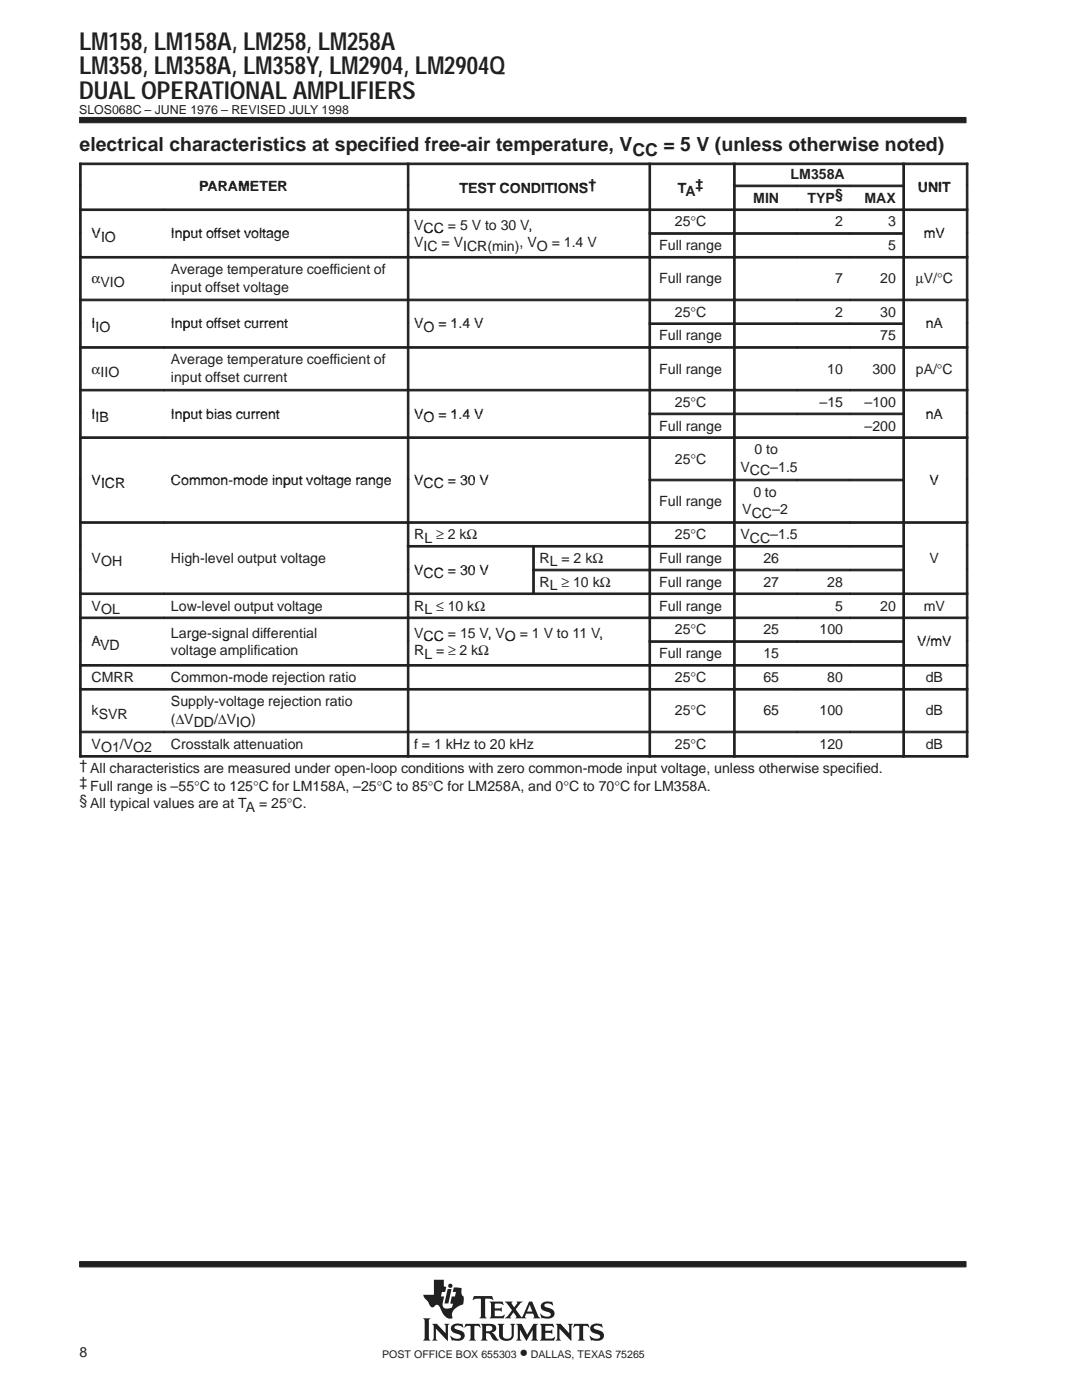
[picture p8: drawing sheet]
<svg xmlns="http://www.w3.org/2000/svg" width="216mm" height="279mm" viewBox="0 0 216 279" stroke-linecap="round" stroke-linejoin="round" font-family="sans-serif">
<g fill="#231f20" stroke="#231f20" stroke-width=".2">
<path d="M15.9 23.4h176.9v1.1h-176.9z" fill-rule="evenodd"/>
<path d="M15.9 251.8h176.9v1h-176.9z" fill-rule="evenodd"/>
</g>
<g fill="#231f20">
<path d="M89.3 257.3h.8l-.6 2.8h-.8z"/>
<path d="M95.9 264.2h2.1a.85 .85 0 0 1 1 .8 .85 .85 0 0 1-.9 .9l.4 .3 .7 1 .4 .2-.2 .1a1.11 1.11 0 0 1-1.4-.9l-.3-.4-.7-.1v1l.3 .4h-1.4l.3-.5v-2.3z" fill-rule="evenodd"/>
<path d="M100.7 259.8h1.6l-.2 .4 .5 .7 .6-.8-.1-.3h1.2l-.5 .3-.9 1.2 1 1.5a.22 .22 0 0 0 .3 0 .22 .22 0 0 0 .1-.2l1.3-2.8h.6l1.2 2.8 .4 .5-1.4-.1a.24 .24 0 0 0 .2-.1 .24 .24 0 0 0 0-.3l-.2-.4h-1.4l-.3 .6 .3 .3h-2.2l.2-.4-.5-.8-.7 .9 .2 .3h-1.3l.5-.4 1-1.2z" fill-rule="evenodd"/>
<path d="M118 264.5a2.12 2.12 0 0 1 1.9-.2l.1-.2 .3 .8-.8-.3h-.7a.35 .35 0 0 0-.3 .2 .35 .35 0 0 0 .2 .4l.5 .2a1.16 1.16 0 0 1 1.2 1.6 1.23 1.23 0 0 1-1.1 .6l-1.1-.1-.2 .1-.4-1 .9 .5 .7 .1a.47 .47 0 0 0 .6-.5 .47 .47 0 0 0-.6-.4 1.29 1.29 0 0 1-1.4-1.5z" fill-rule="evenodd"/>
<path d="M114.6 264.2h2.8l.2 .8-.5-.4h-.6l-.1 .1v2.4l.3 .4h-1.4l.3-.4v-2.4l-.1-.1h-.6l-.6 .4z" fill-rule="evenodd"/>
<path d="M107.7 264.2h2.6l.2 .8-.6-.4-1.1 .1v.9h1l.4-.3v.9l-.3-.2h-1.1v1.1h1.4l.5-.3-.2 .7h-2.8l.3-.5v-2.3z" fill-rule="evenodd"/>
<path d="M110.9 264.2h1l1.7 1.9v-1.5l-.3-.4h1l-.3 .4v3l-2.4-2.4v1.9l.3 .4h-1l.3-.4v-2.5z" fill-rule="evenodd"/>
<path d="M103 264.2h1.1l1.1 2.2 1.2-2.2h.9l-.3 .4v2.5l.4 .4h-1.4l.3-.4v-1.7l-1.3 2.2-1.3-2.3v1.8l.4 .4h-1.1l.3-.5v-2.3z" fill-rule="evenodd"/>
<path d="M90.2 264.5a2.17 2.17 0 0 1 1.9-.2l.1-.2 .3 .8-.8-.3h-.7a.36 .36 0 0 0-.3 .4 .36 .36 0 0 0 .4 .3l.3 .1a1.19 1.19 0 0 1 1.3 1.5l-.1 .1a1.23 1.23 0 0 1-1.1 .6l-1.1-.1-.2 .1-.4-1h.1a1.37 1.37 0 0 0 2.1 .2 .6 .6 0 0 0-.8-.6 1.08 1.08 0 0 1-1-.5 1.08 1.08 0 0 1 0-1.1z" fill-rule="evenodd"/>
<path d="M92.9 264.2h2.8l.2 .8-.5-.4h-.6l-.1 .1v2.4l.3 .4h-1.4l.2-.2 .1-.3v-2.3l-.7-.1-.6 .4z" fill-rule="evenodd"/>
<path d="M99.3 264.2h1.3l-.3 .3 .1 2.2 .2 .4 .8 .1a.73 .73 0 0 0 .7-.8v-1.9l-.3-.3h1l-.3 .3v2a1.56 1.56 0 0 1-1.3 1.1 1.56 1.56 0 0 1-1.5-.6l-.1-2.5z" fill-rule="evenodd"/>
<path d="M86.2 264.2h1l1.7 1.9v-1.5l-.3-.4h1.1l-.3 .3v3.1l-2.4-2.4v1.9l.3 .4h-1.1l.3-.5v-2.3z" fill-rule="evenodd"/>
<path d="M84.4 263.1h1.5l-.3 .3v3.8l.3 .3h-1.5l.3-.5v-3.4z" fill-rule="evenodd"/>
<path d="M94.6 258.7h3.6l.2 .8-.7-.3-.9 .1v3.4l.3 .4h-1.4l.3-.4v-3.4l-1-.1-.7 .2z" fill-rule="evenodd"/>
<path d="M97.7 259.8h2.6l.2 .7-.7-.3h-1.1v.9h1.1l.3-.2v.9l-.3-.2-1.1-.1v1.1l.1 .1h1.3l.5-.4 .1 .1-.2 .7h-2.8l.3-.6v-2.2z" fill-rule="evenodd"/>
<path d="M108.1 260.2l.1-.1a1.87 1.87 0 0 1 1.4-.3l.4 .1 .2-.2 .2 .8-1.1-.4a.44 .44 0 0 0-.7 .4 .44 .44 0 0 0 .6 .4 1.34 1.34 0 0 1 1.4 1.4 1.13 1.13 0 0 1-1.1 .9l-.8-.1a.37 .37 0 0 0-.6 .1l-.3-1 .1-.1 .6 .5 .8 .2a.47 .47 0 0 0 .6-.5 .47 .47 0 0 0-.5-.5h-.2a1.11 1.11 0 0 1-1.2-1.6z" fill-rule="evenodd"/>
<path d="M86.6 255.4h2v1.3l.4 .2-.2 .9h-.6l-.2 .9h.6l-.2 1.1a1.11 1.11 0 0 0 .3 1.3l.6 .1 .9-.3 .2-.7-.5-.1 .2-1.4h.7l.2-.9h-.7l.3-.9 1.5 .2v.9l.1 .5 .3 .2v1a.54 .54 0 0 1-.4 .7l-.4 .2a2.35 2.35 0 0 0-1.5 1.6v.4a.29 .29 0 0 1 .1 .3 .29 .29 0 0 1-.2 .2l-.1 .1a2.21 2.21 0 0 1-2-1.9l-.1-.1a.68 .68 0 0 0-.5-.8 .68 .68 0 0 0-.8 .4 .88 .88 0 0 1-1.1-.8l-.8-1-.2-.6h2.1z" fill-rule="evenodd"/>
<circle cx="89.9" cy="256.6" r=".43"/>
</g>
<g fill="#fff">
<path d="M105.7 260.4l.5 1.3h-1z"/>
<path d="M97 264.7l.6-.1a.56 .56 0 0 1 .7 .5 .56 .56 0 0 1-.7 .6h-.6z" fill-rule="evenodd"/>
</g>
<g fill="#231f20" stroke="#231f20" stroke-width=".2">
<path d="M15.9 32.5h.3v4.4h-.3z" fill-rule="evenodd"/>
<path d="M15.9 32.5h65.4v.4h-65.4z" fill-rule="evenodd"/>
<path d="M81.3 32.5h.3v4.4h-.3z" fill-rule="evenodd"/>
<path d="M81.3 32.5h48.2v.4h-48.2z" fill-rule="evenodd"/>
<path d="M129.5 32.5h.3v4.4h-.3z" fill-rule="evenodd"/>
<path d="M129.5 32.5h16.9v.4h-16.9z" fill-rule="evenodd"/>
<path d="M146.4 32.5h.3v4.4h-.3z" fill-rule="evenodd"/>
<path d="M146.4 32.5h33.7v.4h-33.7z" fill-rule="evenodd"/>
<path d="M180.2 32.5h.3v4.4h-.3z" fill-rule="evenodd"/>
<path d="M192.8 32.5h.3v4.4h-.3z" fill-rule="evenodd"/>
<path d="M180.2 32.5h12.9v.4h-12.9z" fill-rule="evenodd"/>
<path d="M15.9 36.9h.3v4.8h-.3z" fill-rule="evenodd"/>
<path d="M81.3 36.9h.3v4.8h-.3z" fill-rule="evenodd"/>
<path d="M129.5 36.9h.3v4.8h-.3z" fill-rule="evenodd"/>
<path d="M146.4 36.9h.3v4.8h-.3z" fill-rule="evenodd"/>
<path d="M146.4 36.9h12.6v.4h-12.6z" fill-rule="evenodd"/>
<path d="M159 36.9h10.6v.4h-10.6z" fill-rule="evenodd"/>
<path d="M169.6 36.9h10.5v.4h-10.5z" fill-rule="evenodd"/>
<path d="M180.2 36.9h.3v4.8h-.3z" fill-rule="evenodd"/>
<path d="M192.8 36.9h.3v4.8h-.3z" fill-rule="evenodd"/>
<path d="M15.9 41.7h.3v4.7h-.3z" fill-rule="evenodd"/>
<path d="M15.9 41.7h16.8v.3h-16.8z" fill-rule="evenodd"/>
<path d="M32.8 41.7h48.5v.3h-48.5z" fill-rule="evenodd"/>
<path d="M81.3 41.7h.3v4.7h-.3z" fill-rule="evenodd"/>
<path d="M81.3 41.7h48.2v.3h-48.2z" fill-rule="evenodd"/>
<path d="M129.5 41.7h.3v4.7h-.3z" fill-rule="evenodd"/>
<path d="M129.5 41.7h16.9v.3h-16.9z" fill-rule="evenodd"/>
<path d="M146.4 41.7h.3v4.7h-.3z" fill-rule="evenodd"/>
<path d="M146.4 41.7h12.6v.3h-12.6z" fill-rule="evenodd"/>
<path d="M159 41.7h10.6v.3h-10.6z" fill-rule="evenodd"/>
<path d="M169.6 41.7h10.5v.3h-10.5z" fill-rule="evenodd"/>
<path d="M180.2 41.7h.3v4.7h-.3z" fill-rule="evenodd"/>
<path d="M192.8 41.7h.3v4.7h-.3z" fill-rule="evenodd"/>
<path d="M180.2 41.7h12.9v.3h-12.9z" fill-rule="evenodd"/>
<path d="M15.9 46.4h.3v4.8h-.3z" fill-rule="evenodd"/>
<path d="M81.3 46.4h.3v4.8h-.3z" fill-rule="evenodd"/>
<path d="M129.5 46.4h.3v4.8h-.3z" fill-rule="evenodd"/>
<path d="M129.5 46.4h16.9v.4h-16.9z" fill-rule="evenodd"/>
<path d="M146.4 46.4h.3v4.8h-.3z" fill-rule="evenodd"/>
<path d="M146.4 46.4h12.6v.4h-12.6z" fill-rule="evenodd"/>
<path d="M159 46.4h10.6v.4h-10.6z" fill-rule="evenodd"/>
<path d="M169.6 46.4h10.5v.4h-10.5z" fill-rule="evenodd"/>
<path d="M180.2 46.4h.3v4.8h-.3z" fill-rule="evenodd"/>
<path d="M192.8 46.4h.3v4.8h-.3z" fill-rule="evenodd"/>
<path d="M15.9 51.2h.3v8.5h-.3z" fill-rule="evenodd"/>
<path d="M15.9 51.2h16.8v.3h-16.8z" fill-rule="evenodd"/>
<path d="M32.8 51.2h48.5v.3h-48.5z" fill-rule="evenodd"/>
<path d="M81.3 51.2h.3v8.5h-.3z" fill-rule="evenodd"/>
<path d="M81.3 51.2h48.2v.3h-48.2z" fill-rule="evenodd"/>
<path d="M129.5 51.2h.3v8.5h-.3z" fill-rule="evenodd"/>
<path d="M129.5 51.2h16.9v.3h-16.9z" fill-rule="evenodd"/>
<path d="M146.4 51.2h.3v8.5h-.3z" fill-rule="evenodd"/>
<path d="M146.4 51.2h12.6v.3h-12.6z" fill-rule="evenodd"/>
<path d="M159 51.2h10.6v.3h-10.6z" fill-rule="evenodd"/>
<path d="M169.6 51.2h10.5v.3h-10.5z" fill-rule="evenodd"/>
<path d="M180.2 51.2h.3v8.5h-.3z" fill-rule="evenodd"/>
<path d="M192.8 51.2h.3v8.5h-.3z" fill-rule="evenodd"/>
<path d="M180.2 51.2h12.9v.3h-12.9z" fill-rule="evenodd"/>
<path d="M15.9 59.7h.3v4.7h-.3z" fill-rule="evenodd"/>
<path d="M15.9 59.7h16.8v.3h-16.8z" fill-rule="evenodd"/>
<path d="M32.8 59.7h48.5v.3h-48.5z" fill-rule="evenodd"/>
<path d="M81.3 59.7h.3v4.7h-.3z" fill-rule="evenodd"/>
<path d="M81.3 59.7h48.2v.3h-48.2z" fill-rule="evenodd"/>
<path d="M129.5 59.7h.3v4.7h-.3z" fill-rule="evenodd"/>
<path d="M129.5 59.7h16.9v.3h-16.9z" fill-rule="evenodd"/>
<path d="M146.4 59.7h.3v4.7h-.3z" fill-rule="evenodd"/>
<path d="M146.4 59.7h12.6v.3h-12.6z" fill-rule="evenodd"/>
<path d="M159 59.7h10.6v.3h-10.6z" fill-rule="evenodd"/>
<path d="M169.6 59.7h10.5v.3h-10.5z" fill-rule="evenodd"/>
<path d="M180.2 59.7h.3v4.7h-.3z" fill-rule="evenodd"/>
<path d="M192.8 59.7h.3v4.7h-.3z" fill-rule="evenodd"/>
<path d="M180.2 59.7h12.9v.3h-12.9z" fill-rule="evenodd"/>
<path d="M15.9 64.4h.3v4.8h-.3z" fill-rule="evenodd"/>
<path d="M81.3 64.4h.3v4.8h-.3z" fill-rule="evenodd"/>
<path d="M129.5 64.4h.3v4.8h-.3z" fill-rule="evenodd"/>
<path d="M129.5 64.4h16.9v.4h-16.9z" fill-rule="evenodd"/>
<path d="M146.4 64.4h.3v4.8h-.3z" fill-rule="evenodd"/>
<path d="M146.4 64.4h12.6v.4h-12.6z" fill-rule="evenodd"/>
<path d="M159 64.4h10.6v.4h-10.6z" fill-rule="evenodd"/>
<path d="M169.6 64.4h10.5v.4h-10.5z" fill-rule="evenodd"/>
<path d="M180.2 64.4h.3v4.8h-.3z" fill-rule="evenodd"/>
<path d="M192.8 64.4h.3v4.8h-.3z" fill-rule="evenodd"/>
<path d="M15.9 69.2h.3v8.5h-.3z" fill-rule="evenodd"/>
<path d="M15.9 69.2h16.8v.3h-16.8z" fill-rule="evenodd"/>
<path d="M32.8 69.2h48.5v.3h-48.5z" fill-rule="evenodd"/>
<path d="M81.3 69.2h.3v8.5h-.3z" fill-rule="evenodd"/>
<path d="M81.3 69.2h48.2v.3h-48.2z" fill-rule="evenodd"/>
<path d="M129.5 69.2h.3v8.5h-.3z" fill-rule="evenodd"/>
<path d="M129.5 69.2h16.9v.3h-16.9z" fill-rule="evenodd"/>
<path d="M146.4 69.2h.3v8.5h-.3z" fill-rule="evenodd"/>
<path d="M146.4 69.2h12.6v.3h-12.6z" fill-rule="evenodd"/>
<path d="M159 69.2h10.6v.3h-10.6z" fill-rule="evenodd"/>
<path d="M169.6 69.2h10.5v.3h-10.5z" fill-rule="evenodd"/>
<path d="M180.2 69.2h.3v8.5h-.3z" fill-rule="evenodd"/>
<path d="M192.8 69.2h.3v8.5h-.3z" fill-rule="evenodd"/>
<path d="M180.2 69.2h12.9v.3h-12.9z" fill-rule="evenodd"/>
<path d="M15.9 77.7h.3v4.7h-.3z" fill-rule="evenodd"/>
<path d="M15.9 77.7h16.8v.3h-16.8z" fill-rule="evenodd"/>
<path d="M32.8 77.7h48.5v.3h-48.5z" fill-rule="evenodd"/>
<path d="M81.3 77.7h.3v4.7h-.3z" fill-rule="evenodd"/>
<path d="M81.3 77.7h48.2v.3h-48.2z" fill-rule="evenodd"/>
<path d="M129.5 77.7h.3v4.7h-.3z" fill-rule="evenodd"/>
<path d="M129.5 77.7h16.9v.3h-16.9z" fill-rule="evenodd"/>
<path d="M146.4 77.7h.3v4.7h-.3z" fill-rule="evenodd"/>
<path d="M146.4 77.7h12.6v.3h-12.6z" fill-rule="evenodd"/>
<path d="M159 77.7h10.6v.3h-10.6z" fill-rule="evenodd"/>
<path d="M169.6 77.7h10.5v.3h-10.5z" fill-rule="evenodd"/>
<path d="M180.2 77.7h.3v4.7h-.3z" fill-rule="evenodd"/>
<path d="M192.8 77.7h.3v4.7h-.3z" fill-rule="evenodd"/>
<path d="M180.2 77.7h12.9v.3h-12.9z" fill-rule="evenodd"/>
<path d="M15.9 82.4h.3v4.8h-.3z" fill-rule="evenodd"/>
<path d="M81.3 82.4h.3v4.8h-.3z" fill-rule="evenodd"/>
<path d="M129.5 82.4h.3v4.8h-.3z" fill-rule="evenodd"/>
<path d="M129.5 82.4h16.9v.4h-16.9z" fill-rule="evenodd"/>
<path d="M146.4 82.4h.3v4.8h-.3z" fill-rule="evenodd"/>
<path d="M146.4 82.4h12.6v.4h-12.6z" fill-rule="evenodd"/>
<path d="M159 82.4h10.6v.4h-10.6z" fill-rule="evenodd"/>
<path d="M169.6 82.4h10.5v.4h-10.5z" fill-rule="evenodd"/>
<path d="M180.2 82.4h.3v4.8h-.3z" fill-rule="evenodd"/>
<path d="M192.8 82.4h.3v4.8h-.3z" fill-rule="evenodd"/>
<path d="M15.9 87.2h.3v8.4h-.3z" fill-rule="evenodd"/>
<path d="M15.9 87.2h16.8v.3h-16.8z" fill-rule="evenodd"/>
<path d="M32.8 87.2h48.5v.3h-48.5z" fill-rule="evenodd"/>
<path d="M81.3 87.2h.3v8.4h-.3z" fill-rule="evenodd"/>
<path d="M81.3 87.2h48.2v.3h-48.2z" fill-rule="evenodd"/>
<path d="M129.5 87.2h.3v8.4h-.3z" fill-rule="evenodd"/>
<path d="M129.5 87.2h16.9v.3h-16.9z" fill-rule="evenodd"/>
<path d="M146.4 87.2h.3v8.4h-.3z" fill-rule="evenodd"/>
<path d="M146.4 87.2h23.2v.3h-23.2z" fill-rule="evenodd"/>
<path d="M169.6 87.2h10.5v.3h-10.5z" fill-rule="evenodd"/>
<path d="M180.2 87.2h.3v8.4h-.3z" fill-rule="evenodd"/>
<path d="M192.8 87.2h.3v8.4h-.3z" fill-rule="evenodd"/>
<path d="M180.2 87.2h12.9v.3h-12.9z" fill-rule="evenodd"/>
<path d="M15.9 95.6h.3v8.5h-.3z" fill-rule="evenodd"/>
<path d="M81.3 95.6h.3v8.5h-.3z" fill-rule="evenodd"/>
<path d="M129.5 95.6h.3v8.5h-.3z" fill-rule="evenodd"/>
<path d="M129.5 95.6h16.9v.4h-16.9z" fill-rule="evenodd"/>
<path d="M146.4 95.6h.3v8.5h-.3z" fill-rule="evenodd"/>
<path d="M146.4 95.6h12.6v.4h-12.6z" fill-rule="evenodd"/>
<path d="M159 95.6h10.6v.4h-10.6z" fill-rule="evenodd"/>
<path d="M169.6 95.6h10.5v.4h-10.5z" fill-rule="evenodd"/>
<path d="M180.2 95.6h.3v8.5h-.3z" fill-rule="evenodd"/>
<path d="M192.8 95.6h.3v8.5h-.3z" fill-rule="evenodd"/>
<path d="M15.9 104.1h.3v4.7h-.3z" fill-rule="evenodd"/>
<path d="M15.9 104.1h16.8v.3h-16.8z" fill-rule="evenodd"/>
<path d="M32.8 104.1h48.5v.3h-48.5z" fill-rule="evenodd"/>
<path d="M81.3 104.1h.3v4.7h-.3z" fill-rule="evenodd"/>
<path d="M81.3 104.1h48.2v.3h-48.2z" fill-rule="evenodd"/>
<path d="M129.5 104.1h.3v4.7h-.3z" fill-rule="evenodd"/>
<path d="M129.5 104.1h16.9v.3h-16.9z" fill-rule="evenodd"/>
<path d="M146.4 104.1h.3v4.7h-.3z" fill-rule="evenodd"/>
<path d="M146.4 104.1h23.2v.3h-23.2z" fill-rule="evenodd"/>
<path d="M169.6 104.1h10.5v.3h-10.5z" fill-rule="evenodd"/>
<path d="M180.2 104.1h.3v4.7h-.3z" fill-rule="evenodd"/>
<path d="M192.8 104.1h.3v4.7h-.3z" fill-rule="evenodd"/>
<path d="M180.2 104.1h12.9v.3h-12.9z" fill-rule="evenodd"/>
<path d="M15.9 108.9h.3v4.7h-.3z" fill-rule="evenodd"/>
<path d="M81.3 108.9h.3v4.7h-.3z" fill-rule="evenodd"/>
<path d="M81.3 108.9h25v.3h-25z" fill-rule="evenodd"/>
<path d="M106.3 108.9h.3v4.7h-.3z" fill-rule="evenodd"/>
<path d="M106.3 108.9h23.2v.3h-23.2z" fill-rule="evenodd"/>
<path d="M129.5 108.9h.3v4.7h-.3z" fill-rule="evenodd"/>
<path d="M129.5 108.9h16.9v.3h-16.9z" fill-rule="evenodd"/>
<path d="M146.4 108.9h.3v4.7h-.3z" fill-rule="evenodd"/>
<path d="M146.4 108.9h12.6v.3h-12.6z" fill-rule="evenodd"/>
<path d="M159 108.9h10.6v.3h-10.6z" fill-rule="evenodd"/>
<path d="M169.6 108.9h10.5v.3h-10.5z" fill-rule="evenodd"/>
<path d="M180.2 108.9h.3v4.7h-.3z" fill-rule="evenodd"/>
<path d="M192.8 108.9h.3v4.7h-.3z" fill-rule="evenodd"/>
<path d="M15.9 113.6h.3v4.7h-.3z" fill-rule="evenodd"/>
<path d="M81.3 113.6h.3v4.7h-.3z" fill-rule="evenodd"/>
<path d="M106.3 113.6h.3v4.7h-.3z" fill-rule="evenodd"/>
<path d="M106.3 113.6h23.2v.3h-23.2z" fill-rule="evenodd"/>
<path d="M129.5 113.6h.3v4.7h-.3z" fill-rule="evenodd"/>
<path d="M129.5 113.6h16.9v.3h-16.9z" fill-rule="evenodd"/>
<path d="M146.4 113.6h.3v4.7h-.3z" fill-rule="evenodd"/>
<path d="M146.4 113.6h12.6v.3h-12.6z" fill-rule="evenodd"/>
<path d="M159 113.6h10.6v.3h-10.6z" fill-rule="evenodd"/>
<path d="M169.6 113.6h10.5v.3h-10.5z" fill-rule="evenodd"/>
<path d="M180.2 113.6h.3v4.7h-.3z" fill-rule="evenodd"/>
<path d="M192.8 113.6h.3v4.7h-.3z" fill-rule="evenodd"/>
<path d="M15.9 118.3h.3v4.8h-.3z" fill-rule="evenodd"/>
<path d="M15.9 118.3h16.8v.4h-16.8z" fill-rule="evenodd"/>
<path d="M32.8 118.3h48.5v.4h-48.5z" fill-rule="evenodd"/>
<path d="M81.3 118.3h.3v4.8h-.3z" fill-rule="evenodd"/>
<path d="M81.3 118.3h48.2v.4h-48.2z" fill-rule="evenodd"/>
<path d="M129.5 118.3h.3v4.8h-.3z" fill-rule="evenodd"/>
<path d="M129.5 118.3h16.9v.4h-16.9z" fill-rule="evenodd"/>
<path d="M146.4 118.3h.3v4.8h-.3z" fill-rule="evenodd"/>
<path d="M146.4 118.3h12.6v.4h-12.6z" fill-rule="evenodd"/>
<path d="M159 118.3h10.6v.4h-10.6z" fill-rule="evenodd"/>
<path d="M169.6 118.3h10.5v.4h-10.5z" fill-rule="evenodd"/>
<path d="M180.2 118.3h.3v4.8h-.3z" fill-rule="evenodd"/>
<path d="M192.8 118.3h.3v4.8h-.3z" fill-rule="evenodd"/>
<path d="M180.2 118.3h12.9v.4h-12.9z" fill-rule="evenodd"/>
<path d="M15.9 123.1h.3v4.8h-.3z" fill-rule="evenodd"/>
<path d="M15.9 123.1h16.8v.4h-16.8z" fill-rule="evenodd"/>
<path d="M32.8 123.1h48.5v.4h-48.5z" fill-rule="evenodd"/>
<path d="M81.3 123.1h.3v4.8h-.3z" fill-rule="evenodd"/>
<path d="M81.3 123.1h48.2v.4h-48.2z" fill-rule="evenodd"/>
<path d="M129.5 123.1h.3v4.8h-.3z" fill-rule="evenodd"/>
<path d="M129.5 123.1h16.9v.4h-16.9z" fill-rule="evenodd"/>
<path d="M146.4 123.1h.3v4.8h-.3z" fill-rule="evenodd"/>
<path d="M146.4 123.1h12.6v.4h-12.6z" fill-rule="evenodd"/>
<path d="M159 123.1h10.6v.4h-10.6z" fill-rule="evenodd"/>
<path d="M169.6 123.1h10.5v.4h-10.5z" fill-rule="evenodd"/>
<path d="M180.2 123.1h.3v4.8h-.3z" fill-rule="evenodd"/>
<path d="M192.8 123.1h.3v4.8h-.3z" fill-rule="evenodd"/>
<path d="M180.2 123.1h12.9v.4h-12.9z" fill-rule="evenodd"/>
<path d="M15.9 127.9h.3v4.7h-.3z" fill-rule="evenodd"/>
<path d="M81.3 127.9h.3v4.7h-.3z" fill-rule="evenodd"/>
<path d="M129.5 127.9h.3v4.7h-.3z" fill-rule="evenodd"/>
<path d="M129.5 127.9h16.9v.3h-16.9z" fill-rule="evenodd"/>
<path d="M146.4 127.9h.3v4.7h-.3z" fill-rule="evenodd"/>
<path d="M146.4 127.9h12.6v.3h-12.6z" fill-rule="evenodd"/>
<path d="M159 127.9h10.6v.3h-10.6z" fill-rule="evenodd"/>
<path d="M169.6 127.9h10.5v.3h-10.5z" fill-rule="evenodd"/>
<path d="M180.2 127.9h.3v4.7h-.3z" fill-rule="evenodd"/>
<path d="M192.8 127.9h.3v4.7h-.3z" fill-rule="evenodd"/>
<path d="M15.9 132.6h.3v4.8h-.3z" fill-rule="evenodd"/>
<path d="M15.9 132.6h16.8v.3h-16.8z" fill-rule="evenodd"/>
<path d="M32.8 132.6h48.5v.3h-48.5z" fill-rule="evenodd"/>
<path d="M81.3 132.6h.3v4.8h-.3z" fill-rule="evenodd"/>
<path d="M81.3 132.6h48.2v.3h-48.2z" fill-rule="evenodd"/>
<path d="M129.5 132.6h.3v4.8h-.3z" fill-rule="evenodd"/>
<path d="M129.5 132.6h16.9v.3h-16.9z" fill-rule="evenodd"/>
<path d="M146.4 132.6h.3v4.8h-.3z" fill-rule="evenodd"/>
<path d="M146.4 132.6h12.6v.3h-12.6z" fill-rule="evenodd"/>
<path d="M159 132.6h10.6v.3h-10.6z" fill-rule="evenodd"/>
<path d="M169.6 132.6h10.5v.3h-10.5z" fill-rule="evenodd"/>
<path d="M180.2 132.6h.3v4.8h-.3z" fill-rule="evenodd"/>
<path d="M192.8 132.6h.3v4.8h-.3z" fill-rule="evenodd"/>
<path d="M180.2 132.6h12.9v.3h-12.9z" fill-rule="evenodd"/>
<path d="M15.9 137.4h.3v8.5h-.3z" fill-rule="evenodd"/>
<path d="M15.9 137.4h16.8v.3h-16.8z" fill-rule="evenodd"/>
<path d="M32.8 137.4h48.5v.3h-48.5z" fill-rule="evenodd"/>
<path d="M81.3 137.4h.3v8.5h-.3z" fill-rule="evenodd"/>
<path d="M81.3 137.4h48.2v.3h-48.2z" fill-rule="evenodd"/>
<path d="M129.5 137.4h.3v8.5h-.3z" fill-rule="evenodd"/>
<path d="M129.5 137.4h16.9v.3h-16.9z" fill-rule="evenodd"/>
<path d="M146.4 137.4h.3v8.5h-.3z" fill-rule="evenodd"/>
<path d="M146.4 137.4h12.6v.3h-12.6z" fill-rule="evenodd"/>
<path d="M159 137.4h10.6v.3h-10.6z" fill-rule="evenodd"/>
<path d="M169.6 137.4h10.5v.3h-10.5z" fill-rule="evenodd"/>
<path d="M180.2 137.4h.3v8.5h-.3z" fill-rule="evenodd"/>
<path d="M192.8 137.4h.3v8.5h-.3z" fill-rule="evenodd"/>
<path d="M180.2 137.4h12.9v.3h-12.9z" fill-rule="evenodd"/>
<path d="M15.9 145.9h.3v5.2h-.3z" fill-rule="evenodd"/>
<path d="M15.9 145.9h16.8v.3h-16.8z" fill-rule="evenodd"/>
<path d="M15.9 150.8h16.8v.3h-16.8z" fill-rule="evenodd"/>
<path d="M32.8 145.9h48.5v.3h-48.5z" fill-rule="evenodd"/>
<path d="M32.8 150.8h48.5v.3h-48.5z" fill-rule="evenodd"/>
<path d="M81.3 145.9h.3v5.2h-.3z" fill-rule="evenodd"/>
<path d="M81.3 145.9h48.2v.3h-48.2z" fill-rule="evenodd"/>
<path d="M81.3 150.8h48.2v.3h-48.2z" fill-rule="evenodd"/>
<path d="M129.5 145.9h.3v5.2h-.3z" fill-rule="evenodd"/>
<path d="M129.5 145.9h16.9v.3h-16.9z" fill-rule="evenodd"/>
<path d="M129.5 150.8h16.9v.3h-16.9z" fill-rule="evenodd"/>
<path d="M146.4 145.9h.3v5.2h-.3z" fill-rule="evenodd"/>
<path d="M146.4 145.9h12.6v.3h-12.6z" fill-rule="evenodd"/>
<path d="M146.4 150.8h12.6v.3h-12.6z" fill-rule="evenodd"/>
<path d="M159 145.9h10.6v.3h-10.6z" fill-rule="evenodd"/>
<path d="M159 150.8h10.6v.3h-10.6z" fill-rule="evenodd"/>
<path d="M169.6 145.9h10.5v.3h-10.5z" fill-rule="evenodd"/>
<path d="M169.6 150.8h10.5v.3h-10.5z" fill-rule="evenodd"/>
<path d="M180.2 145.9h.3v5.2h-.3z" fill-rule="evenodd"/>
<path d="M192.8 145.9h.3v5.2h-.3z" fill-rule="evenodd"/>
<path d="M180.2 145.9h12.9v.3h-12.9z" fill-rule="evenodd"/>
<path d="M180.2 150.8h12.9v.3h-12.9z" fill-rule="evenodd"/>
</g>
<g font-size="4.9" fill="#231f20">
<text x="15.8" y="9.9">LM158, LM158A, LM258, LM258A</text>
<text x="15.8" y="14.8">LM358, LM358A, LM358Y, LM2904, LM2904Q</text>
<text x="15.8" y="19.7">DUAL OPERATIONAL AMPLIFIERS</text>
</g>
<text font-size="3.9" fill="#231f20" x="15.9" y="30.2">electrical characteristics at specified free-air temperature, V</text>
<g font-size="3.5" fill="#231f20">
<text x="126.2" y="31.1">CC = 5 V (unless otherwise noted)</text>
<text x="103.7" y="271">•</text>
</g>
<g font-size="2.8" fill="#231f20">
<text x="157.8" y="35.7">LM358A</text>
<text x="39.7" y="38">PARAMETER</text>
<text x="91.7" y="38.5">TEST CONDITIONS†</text>
<text x="135.2" y="38.5">TA‡</text>
<text x="135.2" y="38.5">T ‡</text>
<text x="150.3" y="40.5">MIN</text>
<text x="161.1" y="40.5">TYP§</text>
<text x="172.5" y="40.5">MAX</text>
<text x="183.1" y="38.4">UNIT</text>
<text x="18.3" y="47.5">VIO</text>
<text x="34.1" y="47.5">Input offset voltage</text>
<text x="82.6" y="45.8">VCC = 5 V to 30 V,,</text>
<text x="84.5" y="46.5">CC</text>
<text x="134.7" y="45.2">25°C</text>
<text x="166.6" y="45.2">2</text>
<text x="177.2" y="45.2">3</text>
<text x="184.3" y="47.5">mV</text>
<text x="82.6" y="49.4">VIC = VICR(min), VO = 1.4 V</text>
<text x="131.6" y="49.9">Full range</text>
<text x="177.2" y="49.9">5</text>
<text x="18.3" y="56.6">αVIO</text>
<text x="34.1" y="54.7">Average temperature coefficient of</text>
<text x="34.1" y="58.2">input offset voltage</text>
<text x="131.6" y="56.6">Full range</text>
<text x="166.6" y="56.6">7</text>
<text x="175.6" y="56.6">20</text>
<text x="182.7" y="56.6">µV/°C</text>
<text x="18.3" y="65.5">IIO</text>
<text x="34.1" y="65.5">Input offset current</text>
<text x="82.6" y="65.5">VO = 1.4 V</text>
<text x="82.6" y="65.5">VO = 1 4 V</text>
<text x="134.7" y="63.2">25°C</text>
<text x="166.6" y="63.2">2</text>
<text x="175.6" y="63.2">30</text>
<text x="184.7" y="65.5">nA</text>
<text x="131.6" y="67.9">Full range</text>
<text x="175.6" y="67.9">75</text>
<text x="18.3" y="74.6">αIIO</text>
<text x="34.1" y="72.7">Average temperature coefficient of</text>
<text x="34.1" y="76.2">input offset current</text>
<text x="131.6" y="74.6">Full range</text>
<text x="165.1" y="74.6">10</text>
<text x="174.1" y="74.6">300</text>
<text x="182.7" y="74.6">pA/°C</text>
<text x="18.3" y="83.5">IIB</text>
<text x="34.1" y="83.5">Input bias current</text>
<text x="82.6" y="83.5">VO = 1.4 V</text>
<text x="82.6" y="83.5">VO = 1 4 V</text>
<text x="134.7" y="81.2">25°C</text>
<text x="163.5" y="81.2">–15</text>
<text x="172.5" y="81.2">–100</text>
<text x="184.7" y="83.5">nA</text>
<text x="131.6" y="85.9">Full range</text>
<text x="172.5" y="85.9">–200</text>
<text x="134.7" y="92.5">25°C</text>
<text x="147.7" y="94.2">VCC–1.5</text>
<text x="150.6" y="90.7">0 to</text>
<text x="18.3" y="96.7">VICR</text>
<text x="34.1" y="96.7">Common mode input voltage range</text>
<text x="34.1" y="96.7">Common-mode input voltage range</text>
<text x="82.6" y="96.7">VCC = 30 V</text>
<text x="131.6" y="101">Full range</text>
<text x="150.3" y="99.1">0 to</text>
<text x="185.5" y="96.7">V</text>
<text x="82.6" y="107.6">RL ≥ 2 kΩ</text>
<text x="134.7" y="107.6">25°C</text>
<text x="147.7" y="107.6">VCC–1.5</text>
<text x="148.1" y="102.6">VCC–2</text>
<text x="18.3" y="112.3">VOH</text>
<text x="34.1" y="112.3">High-level output voltage</text>
<text x="107.7" y="112.3">RL = 2 kΩ</text>
<text x="131.6" y="112.3">Full range</text>
<text x="152.3" y="112.3">26</text>
<text x="185.5" y="112.3">V</text>
<text x="82.6" y="114.7">VCC = 30 V</text>
<text x="107.7" y="117.1">RL ≥ 10 kΩ</text>
<text x="131.6" y="117.1">Full range</text>
<text x="152.3" y="117.1">27</text>
<text x="165.1" y="117.1">28</text>
<text x="18.3" y="121.9">VOL</text>
<text x="34.1" y="121.9">Low-level output voltage</text>
<text x="82.6" y="121.9">RL ≤ 10 kΩ</text>
<text x="131.6" y="121.9">Full range</text>
<text x="166.6" y="121.9">5</text>
<text x="175.6" y="121.9">20</text>
<text x="184.3" y="121.9">mV</text>
<text x="18.3" y="129">AVD</text>
<text x="34.1" y="127.3">Large-signal differential</text>
<text x="34.1" y="130.8">voltage amplification</text>
<text x="38.2" y="127.3">g</text>
<text x="44.3" y="127.3">g</text>
<text x="82.6" y="127.3">VCC = 15 V, VO</text>
<text x="82.6" y="130.8">RL = ≥ 2 kΩ</text>
<text x="84.5" y="128">CC</text>
<text x="97.3" y="127.3">,</text>
<text x="100.8" y="128">O = 1 V to 11 V,,</text>
<text x="131.6" y="131.4">Full range</text>
<text x="134.7" y="126.6">25°C</text>
<text x="152.3" y="126.6">25</text>
<text x="152.3" y="131.4">15</text>
<text x="163.5" y="126.6">100</text>
<text x="183" y="129">V/mV</text>
<text x="18.3" y="136.1">CMRR</text>
<text x="34.1" y="136.1">Common-mode rejection ratio</text>
<text x="134.7" y="136.1">25°C</text>
<text x="152.3" y="136.1">65</text>
<text x="165.1" y="136.1">80</text>
<text x="184.7" y="136.1">dB</text>
<text x="18.3" y="142.8">kSVR</text>
<text x="34.1" y="140.9">Supply-voltage rejection ratio</text>
<text x="134.7" y="142.8">25°C</text>
<text x="152.3" y="142.8">65</text>
<text x="163.5" y="142.8">100</text>
<text x="184.7" y="142.8">dB</text>
<text x="18.3" y="149.4">VO1/VO2</text>
<text x="34.1" y="144.4">(∆VDD/∆VIO)</text>
<text x="34.1" y="149.4">Crosstalk attenuation</text>
<text x="82.6" y="149.4">f = 1 kHz to 20 kHz</text>
<text x="134.7" y="149.4">25°C</text>
<text x="163.5" y="149.4">120</text>
<text x="184.7" y="149.4">dB</text>
<text x="15.9" y="153.6">† All characteristics are measured under open-loop conditions with zero common-mode input voltage, unless otherwise specified.</text>
<text x="15.9" y="157.1">‡ Full range is –55°C to 125°C for LM158A, –25°C to 85°C for LM258A, and 0°C to 70°C for LM358A.</text>
<text x="15.9" y="160.6">§ All typical values are at T</text>
<text x="49.1" y="162">A = 25°C.</text>
<text x="15.9" y="270.7">8</text>
</g>
<text font-size="2.5" fill="#231f20" x="15.8" y="22.7">SLOS068C – JUNE 1976 – REVISED JULY 1998</text>
<g font-size="2.1" fill="#231f20">
<text x="76.3" y="271">POST OFFICE BOX 655303</text>
<text x="105.9" y="271">DALLAS, TEXAS 75265</text>
</g>
</svg>
